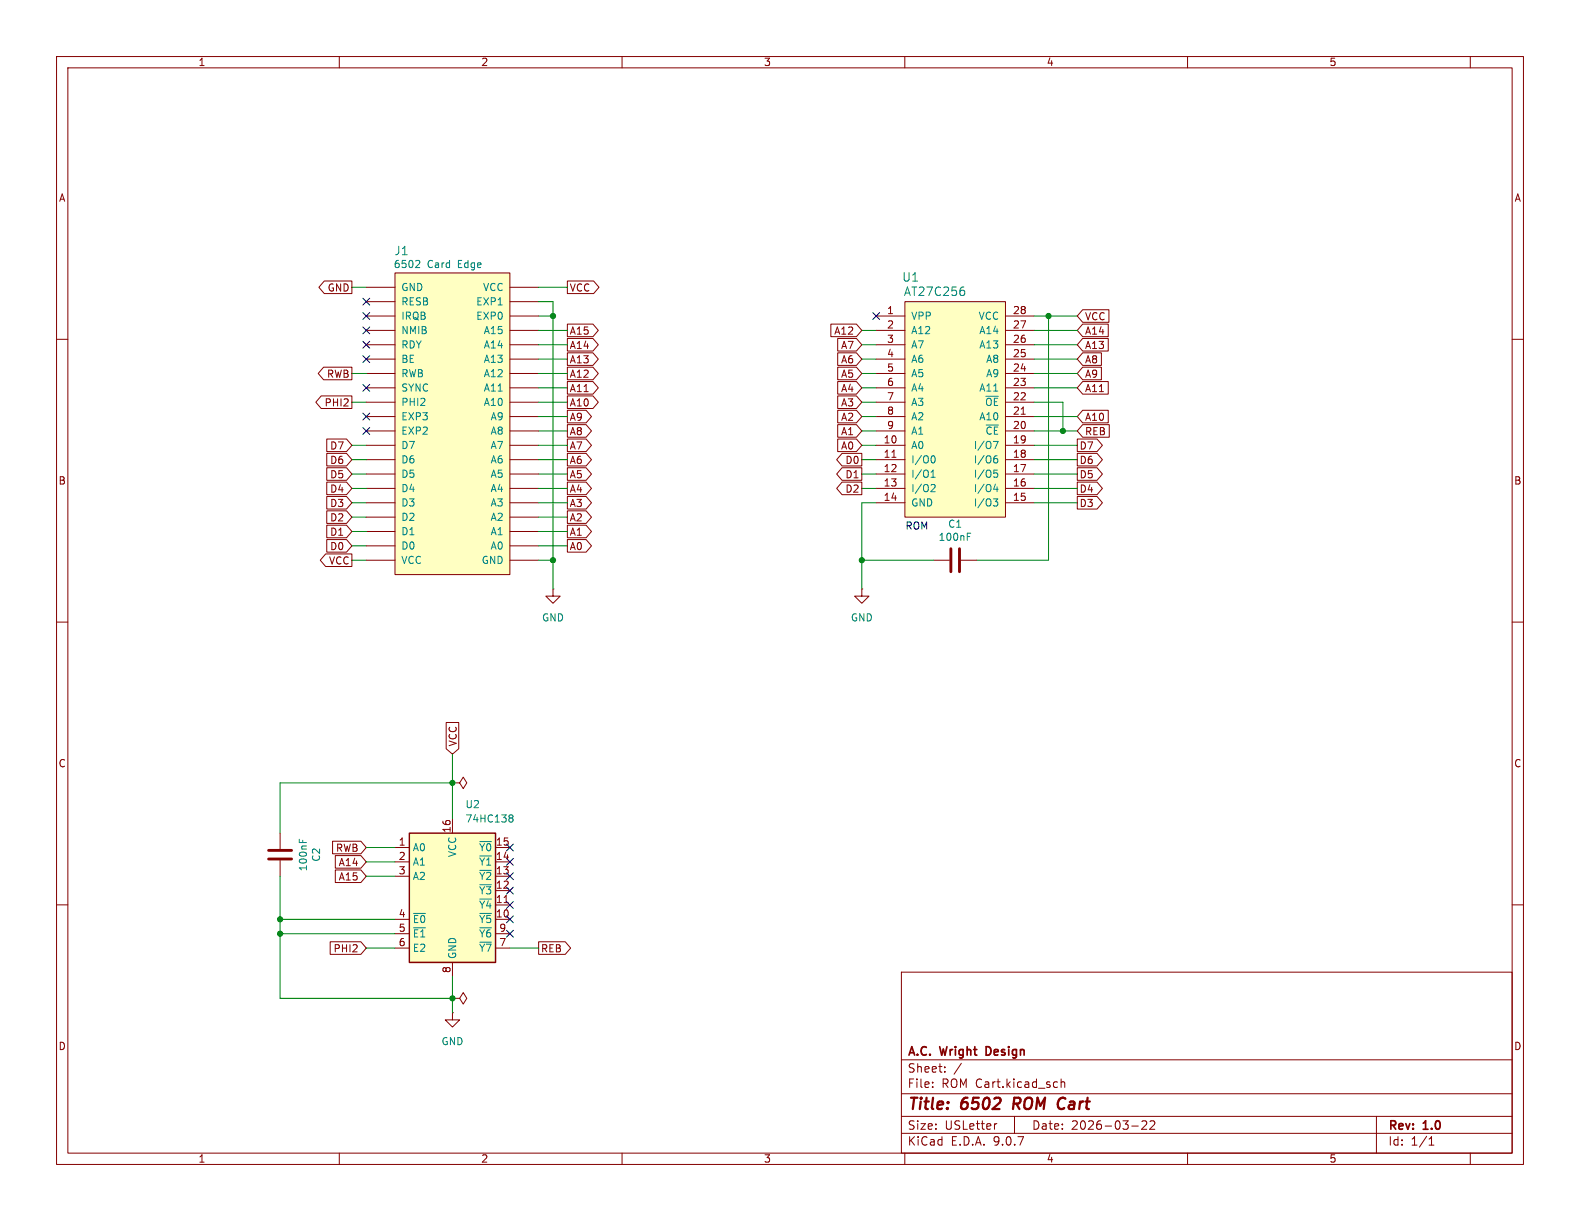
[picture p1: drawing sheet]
<svg xmlns="http://www.w3.org/2000/svg" width="279mm" height="216mm" viewBox="0 0 279 216" stroke-linecap="round" stroke-linejoin="round" font-family="sans-serif">
<g fill="none" stroke="#840000" stroke-width=".18">
<path d="M10 10h259.4v195.9h-259.4zM12 12h255.4v191.9h-255.4zM60 10v2M110 10v2M160 10v2M210 10v2M260 10v2M10 60h2M267.4 60h2M10 110h2M267.4 110h2M10 160h2"/>
<path d="M159.4 171.9h108v32h-108zM267.4 160h2M159.4 197.4h108M159.4 193.4h108M159.4 187.4h108M164.9 192.1v.2M164.9 191.4v.1M167.1 189.4v.2M167.1 188.7v.1M170 188l-1.3 1.9M176.3 198.7l-.3 .1M179.4 197.4v3"/>
<path d="M186.9 191.3l.1 .1M187 192.2l-.1 .1M187.6 190.8v1.5M187.6 191.4l.3-.1 .3 .1 .1 .9M200.1 199.1h1.2M201.9 198.3l.6-.1 .2 .1 .1 .3-.9 1.1h.9M203.4 198.3l.5-.1 .2 .1 .1 .3-.9 1.1h.9M243.4 197.4v6.5M60 203.9v2M110 203.9v2M159.4 200.4h108M160 203.9v2"/>
<path d="M210 203.9v2M252.7 202.5h.9M252.7 201.4l.4-.4v1.5M260 203.9v2"/>
</g>
<path d="M179.4 194.1l-.3 2M188 194.1l-.4 .1M188.1 196l-.5 .1" fill="none" stroke="#840000" stroke-width=".4"/>
<path d="M174.7 185.1h-.3v1.5h.3" fill="none" stroke="#840000" stroke-width=".3"/>
<path d="M72.4 147.3h15.2v22.9h-15.2z" fill="#ffffc2"/>
<path d="M72.4 147.3h15.2v22.9h-15.2z" fill="none" stroke="#840000" stroke-width=".25"/>
<g fill="none" stroke="#840000" stroke-width=".18">
<path d="M69.8 149.9h2.6M69.8 152.4h2.6M69.8 154.9h2.6M80 144.8v2.5M87.6 149.9h2.6M87.6 152.4h2.6M87.6 154.9h2.6M87.6 157.5h2.6M89.1 159.6h.8M69.8 162.6h2.6M69.8 165.1h2.6M69.8 167.6h2.6"/>
<path d="M80 170.2v2.5M87.6 162.6h2.6M87.6 165.1h2.6M87.6 167.6h2.6M87.6 160h2.6"/>
</g>
<path d="M84.9 148.8h2M90.1 144.6h.1M90.1 144.2l.4-.1 .2 .1v.2l-.2 .2M90.2 144.6h.3M90.2 144.6l-.1 .1M90.5 144.6l.2 .3v.3l-.2 .2-.4-.1M73.1 161.5h2.1" fill="none" stroke="#008484" stroke-width=".18"/>
<path d="M160 53.3h17.8v38.1h-17.8z" fill="#ffffc2"/>
<g fill="none" stroke="#840000" stroke-width=".18">
<path d="M154.9 55.9h5.1M154.9 58.4h5.1M160 53.3h17.8v38.1h-17.8zM177.8 55.9h5.1M177.8 58.4h5.1M154.9 61h5.1M154.9 63.5h5.1M154.9 66h5.1M154.9 68.6h5.1M154.9 71.1h5.1M154.9 73.7h5.1M154.9 76.2h5.1"/>
<path d="M154.9 78.7h5.1M177.8 61h5.1M177.8 63.5h5.1M177.8 66h5.1M177.8 68.6h5.1M177.8 71.1h5.1M177.8 73.7h5.1M177.8 76.2h5.1M177.8 78.7h5.1M180.6 73.2h.7M154.9 81.3h5.1M154.9 83.8h5.1"/>
<path d="M154.9 86.4h5.1M154.9 88.9h5.1M157.7 80.9h.7M165.1 99.1h2.8M169.9 99.1h2.8M177.8 81.3h5.1M177.8 83.8h5.1M177.8 86.4h5.1M177.8 88.9h5.1M97.8 104.1v1.3h1.3l-1.3 1.3-1.3-1.3h1.3M97.8 104.1h.1M152.4 104.1v1.3h1.3l-1.3 1.3-1.3-1.3h1.3"/>
<path d="M152.4 104.1h.1"/>
</g>
<g fill="none" stroke="#008484" stroke-width=".18">
<path d="M170.2 50.7h.3M170.3 51.3l.3 .3v.4l-.3 .2M175.7 78h.8l-.5 1.3M164.6 84.4h.8M164.6 83.5l.4-.4v1.3M164.8 80.7l.1-.1a.68 .68 0 0 1 .5 .6 .68 .68 0 0 1-.5 .7l-.1-.1M164.8 85.7h.4l.2 .3-.8 .9h.8M171.1 94.9h.4M171.1 94.3h.6M175.7 88.2h.7l-.4 .5 .4 .1v.4l-.2 .3h-.4M175.8 83.1h.6M175.9 83.6h.3l.2 .3-.1 .4-.4 .1"/>
<path d="M176 81.1h.2l.2 .2v.4l-.4 .2M176 85.6l-.3 .9h.8M176.3 80.6l-.3 .1M176.3 86.1v.8"/>
</g>
<path d="M168.1 97v4.1M169.7 97v4.1" fill="none" stroke="#840000" stroke-width=".51"/>
<path d="M69.8 48.3h20.4v53.3h-20.4z" fill="#ffffc2"/>
<g fill="none" stroke="#840000" stroke-width=".18">
<path d="M57.3 49.7h4.9v2.2h-4.9l-.9-1.1zM64.8 50.8h5M64.8 53.3h5M64.8 55.9h5M64.8 58.4h5M69.8 48.3h20.4v53.3h-20.4zM90.2 50.8h5M90.2 53.3h5M90.2 55.9h5M90.2 58.4h5M100.3 57.3h4.6l.9 1.1-.9 1.1h-4.6zM100.3 59.8h4.6l.9 1.2-.9 1.1h-4.6z"/>
<path d="M100.3 49.7h4.7l.9 1.1-.9 1.1h-4.7zM146.9 57.3h4.5l1 1.1-1 1.1h-4.5zM148.1 59.8h3.3l1 1.2-1 1.1h-3.3zM191.5 59.8h4.5v2.3h-4.5l-1-1.1zM191.5 54.8h4.6v2.2h-4.6l-1-1.1zM191.5 57.3h4.5v2.2h-4.5l-1-1.1zM56.8 70h5.4v2.2h-5.4l-1-1.1zM57.2 64.9h5v2.3h-5l-.9-1.2zM57.8 77.6h3.5l.9 1.1-.9 1.2h-3.5zM64.8 61h5M64.8 63.5h5M64.8 66h5"/>
<path d="M64.8 68.6h5M64.8 71.1h5M64.8 73.7h5M64.8 76.2h5M64.8 78.7h5M90.2 61h5M90.2 63.5h5M90.2 66h5M90.2 68.6h5M90.2 71.1h5M90.2 73.7h5M90.2 76.2h5"/>
<path d="M90.2 78.7h5M100.3 70h4.6l.9 1.1-.9 1.1h-4.6zM100.3 77.6h3.3l1 1.1-1 1.2h-3.3zM100.3 75.1h3.3l1 1.1-1 1.1h-3.3zM100.3 62.4h4.6l.9 1.1-.9 1.1h-4.6zM100.3 64.9h4.6l.9 1.1-.9 1.2h-4.6zM100.3 67.5h4.6l.9 1.1-.9 1.1h-4.6zM100.3 72.5h3.3l1 1.2-1 1.1h-3.3zM148.1 75.1h3.3l1 1.1-1 1.1h-3.3zM148.1 77.6h3.3l1 1.1-1 1.2h-3.3zM148.1 64.9h3.3l1 1.1-1 1.2h-3.3zM148.1 67.5h3.3l1 1.1-1 1.1h-3.3z"/>
<path d="M148.1 70h3.3l1 1.1-1 1.1h-3.3zM148.1 72.5h3.3l1 1.2-1 1.1h-3.3zM148.1 62.4h3.3l1 1.1-1 1.1h-3.3zM190.5 77.6h3.5l.9 1.1-.9 1.2h-3.5zM191.5 62.4h3.3v2.2h-3.3l-1-1.1zM191.5 67.5h4.5v2.2h-4.5l-1-1.1zM191.5 64.9h3.3v2.3h-3.3l-1-1.2zM191.5 72.5h4.5v2.3h-4.5l-1-1.1zM191.5 75.1h4.7v2.2h-4.7l-1-1.1zM57.6 97.9h4.6v2.3h-4.6l-1-1.1zM57.8 87.8h3.5l.9 1.1-.9 1.1h-3.5zM57.8 90.3h3.5l.9 1.1-.9 1.2h-3.5z"/>
<path d="M57.8 92.9h3.5l.9 1.1-.9 1.1h-3.5zM57.8 95.4h3.5l.9 1.1-.9 1.1h-3.5zM57.8 85.2h3.5l.9 1.2-.9 1.1h-3.5zM57.8 82.7h3.5l.9 1.1-.9 1.1h-3.5zM57.8 80.2h3.5l.9 1.1-.9 1.1h-3.5zM64.8 81.3h5M64.8 83.8h5M64.8 86.4h5M64.8 88.9h5M64.8 91.4h5M64.8 94h5M64.8 96.5h5"/>
<path d="M64.8 99.1h5M90.2 81.3h5M90.2 83.8h5M90.2 86.4h5M90.2 88.9h5M90.2 91.4h5M90.2 94h5M90.2 96.5h5M90.2 99.1h5M100.3 87.8h3.3l1 1.1-1 1.1h-3.3zM100.3 90.3h3.3l1 1.1-1 1.2h-3.3zM100.3 85.2h3.3l1 1.2-1 1.1h-3.3z"/>
<path d="M100.3 92.9h3.3l1 1.1-1 1.1h-3.3zM100.3 95.4h3.3l1 1.1-1 1.1h-3.3zM100.3 80.2h3.3l1 1.1-1 1.1h-3.3zM100.3 82.7h3.3l1 1.1-1 1.1h-3.3zM148.9 80.2h3.5v2.2h-3.5l-.9-1.1zM148.9 85.2h3.5v2.3h-3.5l-.9-1.1zM148.9 82.7h3.5v2.2h-3.5l-.9-1.1zM190.5 87.8h3.5l.9 1.1-.9 1.1h-3.5zM190.5 82.7h3.5l.9 1.1-.9 1.1h-3.5zM190.5 85.2h3.5l.9 1.2-.9 1.1h-3.5zM190.5 80.2h3.5l.9 1.1-.9 1.1h-3.5zM78.9 127.8h2.2v4.6l-1.1 1-1.1-1z"/>
<path d="M80 138.4h1.3l.6-1 .6 1-.6 1-.6-1M80 138.4h.1M49.5 147.3v2.8M49.5 152.1v2.8M58.8 148.7h5l1 1.2-1 1.1h-5zM59.3 153.8h4.5l1 1.1-1 1.2h-4.5zM59.3 151.3h4.5l1 1.1-1 1.1h-4.5zM58.4 166.5h5.4l1 1.1-1 1.2h-5.4zM80 179.1v1.2h1.3l-1.3 1.3-1.3-1.3h1.3M80 179.1h.1M80 176.5h1.3l.6-1 .6 1-.6 1-.6-1M80 176.5h.1"/>
<path d="M95.2 166.5h4.8l.9 1.1-.9 1.2h-4.8z"/>
</g>
<path d="M74 46l.2 .3v.3l-.8 .7h.8M52.9 148.4v.6M53.5 148.6v.4" fill="none" stroke="#008484" stroke-width=".18"/>
<path d="M47.5 150.4h4.1M47.5 151.9h4.1" fill="none" stroke="#840000" stroke-width=".51"/>
<g fill="none" stroke="#008400" stroke-width=".18">
<path d="M62.2 50.8h2.6M95.2 58.4h5.1M95.2 55.9h2.6M95.2 53.3h2.6v50.8M95.2 50.8h5.1M152.4 58.4h2.5M182.9 58.4h7.6M182.9 55.9h7.6M185.4 55.9v43.2h-12.7M62.2 66h2.6M62.2 78.7h2.6M62.2 71.1h2.6"/>
<path d="M95.2 61h5.1M95.2 73.7h5.1M95.2 76.2h5.1M95.2 68.6h5.1M95.2 63.5h5.1M95.2 66h5.1M95.2 78.7h5.1M95.2 71.1h5.1M152.4 61h2.5M152.4 73.7h2.5M152.4 76.2h2.5M152.4 68.6h2.5"/>
<path d="M152.4 63.5h2.5M152.4 66h2.5M152.4 78.7h2.5M152.4 71.1h2.5M182.9 61h7.6M182.9 73.7h7.6M182.9 76.2h7.6M182.9 68.6h7.6M182.9 63.5h7.6M182.9 66h7.6M182.9 78.7h7.6M182.9 71.1h5.1v5.1"/>
<path d="M62.2 86.4h2.6M62.2 83.8h2.6M62.2 81.3h2.6M62.2 99.1h2.6M62.2 96.5h2.6M62.2 94h2.6M62.2 91.4h2.6M62.2 88.9h2.6M95.2 86.4h5.1M95.2 83.8h5.1M95.2 81.3h5.1M95.2 99.1h2.6"/>
<path d="M95.2 96.5h5.1M95.2 94h5.1M95.2 91.4h5.1M95.2 88.9h5.1M152.4 86.4h2.5M152.4 83.8h2.5M152.4 81.3h2.5M152.4 99.1h12.7M154.9 88.9h-2.5v15.2M182.9 86.4h7.6M182.9 83.8h7.6M182.9 81.3h7.6"/>
<path d="M182.9 88.9h7.6M80 138.4h-30.5v8.9M80 133.4v11.4M49.5 154.9v21.6h30.5M64.8 154.9h5M64.8 152.4h5M64.8 149.9h5M49.5 162.6h20.3M49.5 165.1h20.3M64.8 167.6h5M80 172.7v6.4M90.2 167.6h5"/>
</g>
<g fill="none" stroke="#000084" stroke-width=".18">
<path d="M64.2 55.3l1.2 1.2M64.2 57.8l1.2 1.2M64.2 52.7l1.2 1.2M65.4 55.3l-1.2 1.2M65.4 57.8l-1.2 1.2M65.4 52.7l-1.2 1.2M154.3 55.3l1.2 1.2M155.5 55.3l-1.2 1.2M64.2 60.4l1.2 1.2M64.2 68l1.2 1.2M64.2 62.9l1.2 1.2M64.2 73.1l1.2 1.2"/>
<path d="M64.2 75.6l1.2 1.2M65.4 60.4l-1.2 1.2M65.4 68l-1.2 1.2M65.4 62.9l-1.2 1.2M65.4 73.1l-1.2 1.2M65.4 75.6l-1.2 1.2M89.6 159.4l1.2 1.2M89.6 154.3l1.2 1.2M89.6 156.9l1.2 1.2M89.6 149.3l1.2 1.2M89.6 151.8l1.2 1.2M90.8 159.4l-1.2 1.2"/>
<path d="M90.8 154.3l-1.2 1.2M90.8 156.9l-1.2 1.2M90.8 149.3l-1.2 1.2M90.8 151.8l-1.2 1.2M89.6 164.5l1.2 1.2M89.6 162l1.2 1.2M90.8 164.5l-1.2 1.2M90.8 162l-1.2 1.2"/>
</g>
<g fill="#008400" stroke="#008400" stroke-width=".18">
<circle cx="49.5" cy="165.1" r=".46"/>
<circle cx="80" cy="138.4" r=".46"/>
<circle cx="49.5" cy="162.6" r=".46"/>
<circle cx="80" cy="176.5" r=".46"/>
<circle cx="152.4" cy="99.1" r=".46"/>
<circle cx="97.8" cy="55.9" r=".46"/>
<circle cx="97.8" cy="99.1" r=".46"/>
<circle cx="188" cy="76.2" r=".46"/>
<circle cx="185.4" cy="55.9" r=".46"/>
</g>
<g font-size="2.8" fill="#840000">
<text x="160.4" y="196.8">Title:</text>
<text x="170.1" y="196.8">6502</text>
<text x="180" y="196.8">ROM</text>
<text x="188.7" y="196.8">Cart</text>
</g>
<g font-size="2.1" fill="#008484">
<text x="69.6" y="45.3">J1</text>
<text x="159.5" y="50">U1</text>
<text x="159.7" y="52.5">AT27C256</text>
</g>
<g font-size="2.1" fill="#840000">
<text x="160.4" y="189.9">Sheet:</text>
<text x="160.4" y="187.1">A.C.</text>
<text x="166.4" y="187.1">Wright</text>
<text x="175" y="187.1">Design</text>
<text x="160.4" y="192.6">File:</text>
<text x="166.5" y="192.6">ROM Cart.kicad_sch</text>
<text x="160.4" y="202.8">KiCad</text>
<text x="160.4" y="200">Size:</text>
<text x="167.1" y="200">USLetter</text>
<text x="168.1" y="202.8">E.D.A.</text>
<text x="175.7" y="202.8">9.0.7</text>
<text x="182.4" y="200">Date:</text>
<text x="189.4" y="200">2026-03-22</text>
<text x="245.4" y="200.2">Rev:</text>
<text x="245.4" y="202.8">Id:</text>
<text x="249.5" y="202.8">1/1</text>
<text x="251.8" y="200.2">1.0</text>
</g>
<g font-size="1.8" fill="#840000">
<text x="35" y="11.9">1</text>
<text x="85" y="11.9">2</text>
<text x="135" y="11.9">3</text>
<text x="185" y="11.9">4</text>
<text x="235" y="11.9">5</text>
<text x="10.3" y="35.9">A</text>
<text x="267.7" y="35.9">A</text>
<text x="57.8" y="51.8">GND</text>
<text x="100.6" y="51.8">VCC</text>
<text x="100.6" y="59.4">A15</text>
<text x="147.4" y="59.4">A12</text>
<text x="156.8" y="55.6">1</text>
<text x="156.8" y="58.2">2</text>
<text x="179" y="55.6">28</text>
<text x="179" y="58.2">27</text>
<text x="191.8" y="56.8">VCC</text>
<text x="191.8" y="59.4">A14</text>
<text x="100.6" y="64.5">A13</text>
<text x="100.6" y="61.9">A14</text>
<text x="148.6" y="61.9">A7</text>
<text x="148.6" y="64.5">A6</text>
<text x="156.8" y="60.7">3</text>
<text x="156.8" y="63.2">4</text>
<text x="156.8" y="65.8">5</text>
<text x="179" y="60.7">26</text>
<text x="179" y="63.2">25</text>
<text x="179" y="65.8">24</text>
<text x="191.8" y="64.5">A8</text>
<text x="191.8" y="61.9">A13</text>
<text x="57.7" y="67">RWB</text>
<text x="100.6" y="67">A12</text>
<text x="100.6" y="69.5">A11</text>
<text x="148.6" y="67">A5</text>
<text x="148.6" y="69.5">A4</text>
<text x="156.8" y="68.3">6</text>
<text x="156.8" y="70.9">7</text>
<text x="179" y="68.3">23</text>
<text x="179" y="70.9">22</text>
<text x="191.8" y="69.5">A11</text>
<text x="191.8" y="67">A9</text>
<text x="57.3" y="72.1">PHI2</text>
<text x="100.6" y="72.1">A10</text>
<text x="100.6" y="77.2">A8</text>
<text x="100.6" y="74.6">A9</text>
<text x="148.6" y="77.2">A1</text>
<text x="148.6" y="72.1">A3</text>
<text x="148.6" y="74.6">A2</text>
<text x="156.8" y="73.4">8</text>
<text x="156.8" y="75.9">9</text>
<text x="179" y="73.4">21</text>
<text x="179" y="75.9">20</text>
<text x="191.8" y="74.6">A10</text>
<text x="191.8" y="77.2">REB</text>
<text x="58.3" y="79.7">D7</text>
<text x="58.3" y="82.2">D6</text>
<text x="100.6" y="79.7">A7</text>
<text x="100.6" y="82.2">A6</text>
<text x="148.6" y="79.7">A0</text>
<text x="149.4" y="82.2">D0</text>
<text x="156.2" y="78.5">10</text>
<text x="156.2" y="81">11</text>
<text x="156.2" y="83.6">12</text>
<text x="179" y="78.5">19</text>
<text x="179" y="81">18</text>
<text x="179" y="83.6">17</text>
<text x="190.8" y="79.7">D7</text>
<text x="190.8" y="82.2">D6</text>
<text x="10.3" y="85.9">B</text>
<text x="58.3" y="89.9">D3</text>
<text x="58.3" y="87.3">D4</text>
<text x="58.3" y="84.8">D5</text>
<text x="100.6" y="89.9">A3</text>
<text x="100.6" y="87.3">A4</text>
<text x="100.6" y="84.8">A5</text>
<text x="149.4" y="87.3">D2</text>
<text x="149.4" y="84.8">D1</text>
<text x="156.2" y="86.1">13</text>
<text x="156.2" y="88.6">14</text>
<text x="179" y="86.1">16</text>
<text x="179" y="88.6">15</text>
<text x="190.8" y="89.9">D3</text>
<text x="190.8" y="84.8">D5</text>
<text x="190.8" y="87.3">D4</text>
<text x="267.7" y="85.9">B</text>
<text x="58.3" y="92.4">D2</text>
<text x="58.3" y="94.9">D1</text>
<text x="100.6" y="92.4">A2</text>
<text x="100.6" y="94.9">A1</text>
<text x="58.1" y="100">VCC</text>
<text x="58.3" y="97.5">D0</text>
<text x="100.6" y="97.5">A0</text>
<text x="10.3" y="135.9">C</text>
<text x="81" y="132.1" transform="rotate(-90 81 132.1)">VCC</text>
<text x="267.7" y="135.9">C</text>
<text x="70.4" y="149.6">1</text>
<text x="79.8" y="147.4" transform="rotate(-90 79.8 147.4)">16</text>
<text x="87.6" y="149.6">15</text>
<text x="59.3" y="150.8">RWB</text>
<text x="59.8" y="155.9">A15</text>
<text x="59.8" y="153.4">A14</text>
<text x="70.4" y="152.1">2</text>
<text x="70.4" y="154.7">3</text>
<text x="87.6" y="152.1">14</text>
<text x="87.6" y="154.7">13</text>
<text x="87.6" y="157.2">12</text>
<text x="87.6" y="159.8">11</text>
<text x="70.4" y="162.3">4</text>
<text x="70.4" y="164.8">5</text>
<text x="70.4" y="167.4">6</text>
<text x="87.6" y="162.3">10</text>
<text x="88.2" y="164.8">9</text>
<text x="88.2" y="167.4">7</text>
<text x="58.9" y="168.6">PHI2</text>
<text x="79.8" y="172.2" transform="rotate(-90 79.8 172.2)">8</text>
<text x="95.6" y="168.6">REB</text>
<text x="10.3" y="185.9">D</text>
<text x="267.7" y="185.9">D</text>
<text x="35" y="205.8">1</text>
<text x="85" y="205.8">2</text>
<text x="135" y="205.8">3</text>
<text x="185" y="205.8">4</text>
<text x="235" y="205.8">5</text>
</g>
<g font-size="1.8" fill="#008484">
<text x="69.5" y="47.6">6502</text>
<text x="75.5" y="47.6">Card</text>
<text x="81.1" y="47.6">Edge</text>
<text x="70.9" y="51.7">GND</text>
<text x="85.3" y="51.7">VCC</text>
<text x="70.9" y="54.2">RESB</text>
<text x="70.9" y="56.7">IRQB</text>
<text x="70.9" y="59.3">NMIB</text>
<text x="84.1" y="54.2">EXP1</text>
<text x="84.1" y="56.7">EXP0</text>
<text x="85.4" y="59.3">A15</text>
<text x="161" y="56.7">VPP</text>
<text x="161" y="59.3">A12</text>
<text x="173" y="56.7">VCC</text>
<text x="173.1" y="59.3">A14</text>
<text x="70.9" y="61.8">RDY</text>
<text x="70.9" y="64.4">BE</text>
<text x="85.4" y="61.8">A14</text>
<text x="85.4" y="64.4">A13</text>
<text x="161" y="61.8">A7</text>
<text x="161" y="64.4">A6</text>
<text x="173.1" y="61.8">A13</text>
<text x="174.3" y="64.4">A8</text>
<text x="70.9" y="66.9">RWB</text>
<text x="70.9" y="69.4">SYNC</text>
<text x="70.9" y="72">PHI2</text>
<text x="85.4" y="66.9">A12</text>
<text x="85.4" y="69.4">A11</text>
<text x="85.4" y="72">A10</text>
<text x="161" y="66.9">A5</text>
<text x="161" y="69.4">A4</text>
<text x="161" y="72">A3</text>
<text x="173.1" y="69.4">A11</text>
<text x="174.1" y="72">~{OE}</text>
<text x="174.3" y="66.9">A9</text>
<text x="70.9" y="74.5">EXP3</text>
<text x="70.9" y="77.1">EXP2</text>
<text x="86.7" y="74.5">A9</text>
<text x="86.7" y="77.1">A8</text>
<text x="161" y="74.5">A2</text>
<text x="161" y="77.1">A1</text>
<text x="173.1" y="74.5">A10</text>
<text x="174.2" y="77.1">~{CE}</text>
<text x="70.9" y="79.6">D7</text>
<text x="70.9" y="82.1">D6</text>
<text x="86.7" y="79.6">A7</text>
<text x="86.7" y="82.1">A6</text>
<text x="161" y="79.6">A0</text>
<text x="161" y="82.1">I/O0</text>
<text x="172.1" y="79.6">I/O7</text>
<text x="172.1" y="82.1">I/O6</text>
<text x="70.9" y="84.7">D5</text>
<text x="70.9" y="87.2">D4</text>
<text x="70.9" y="89.8">D3</text>
<text x="86.7" y="84.7">A5</text>
<text x="86.7" y="87.2">A4</text>
<text x="86.7" y="89.8">A3</text>
<text x="161" y="84.7">I/O1</text>
<text x="161" y="87.2">I/O2</text>
<text x="161" y="89.8">GND</text>
<text x="172.1" y="84.7">I/O5</text>
<text x="172.1" y="87.2">I/O4</text>
<text x="172.1" y="89.8">I/O3</text>
<text x="70.9" y="92.3">D2</text>
<text x="70.9" y="94.8">D1</text>
<text x="86.7" y="92.3">A2</text>
<text x="86.7" y="94.8">A1</text>
<text x="165.9" y="95.8">100nF</text>
<text x="167.6" y="93.5">C1</text>
<text x="70.9" y="97.4">D0</text>
<text x="70.9" y="99.9">VCC</text>
<text x="85.1" y="99.9">GND</text>
<text x="86.7" y="97.4">A0</text>
<text x="95.8" y="110.1">GND</text>
<text x="150.4" y="110.1">GND</text>
<text x="82.2" y="143.1">U2</text>
<text x="82.2" y="145.6">74HC138</text>
<text x="54.5" y="154.2" transform="rotate(-90 54.5 154.2)">100nF</text>
<text x="56.8" y="152.5" transform="rotate(-90 56.8 152.5)">C2</text>
<text x="72.9" y="150.7">A0</text>
<text x="72.9" y="153.3">A1</text>
<text x="72.9" y="155.8">A2</text>
<text x="80.9" y="151.7" transform="rotate(-90 80.9 151.7)">VCC</text>
<text x="84.6" y="150.7">~{Y0}</text>
<text x="84.6" y="153.3">~{Y1}</text>
<text x="84.6" y="155.8">~{Y2}</text>
<text x="84.6" y="158.3">~{Y3}</text>
<text x="84.6" y="160.9">~{Y4}</text>
<text x="72.9" y="163.4">~{E0}</text>
<text x="72.9" y="166">~{E1}</text>
<text x="84.6" y="163.4">~{Y5}</text>
<text x="84.6" y="166">~{Y6}</text>
<text x="72.9" y="168.5">E2</text>
<text x="80.9" y="169.7" transform="rotate(-90 80.9 169.7)">GND</text>
<text x="84.6" y="168.5">~{Y7}</text>
<text x="78" y="185">GND</text>
</g>
<text font-size="1.8" fill="#0000c2" x="160" y="93.7">ROM</text>
</svg>
